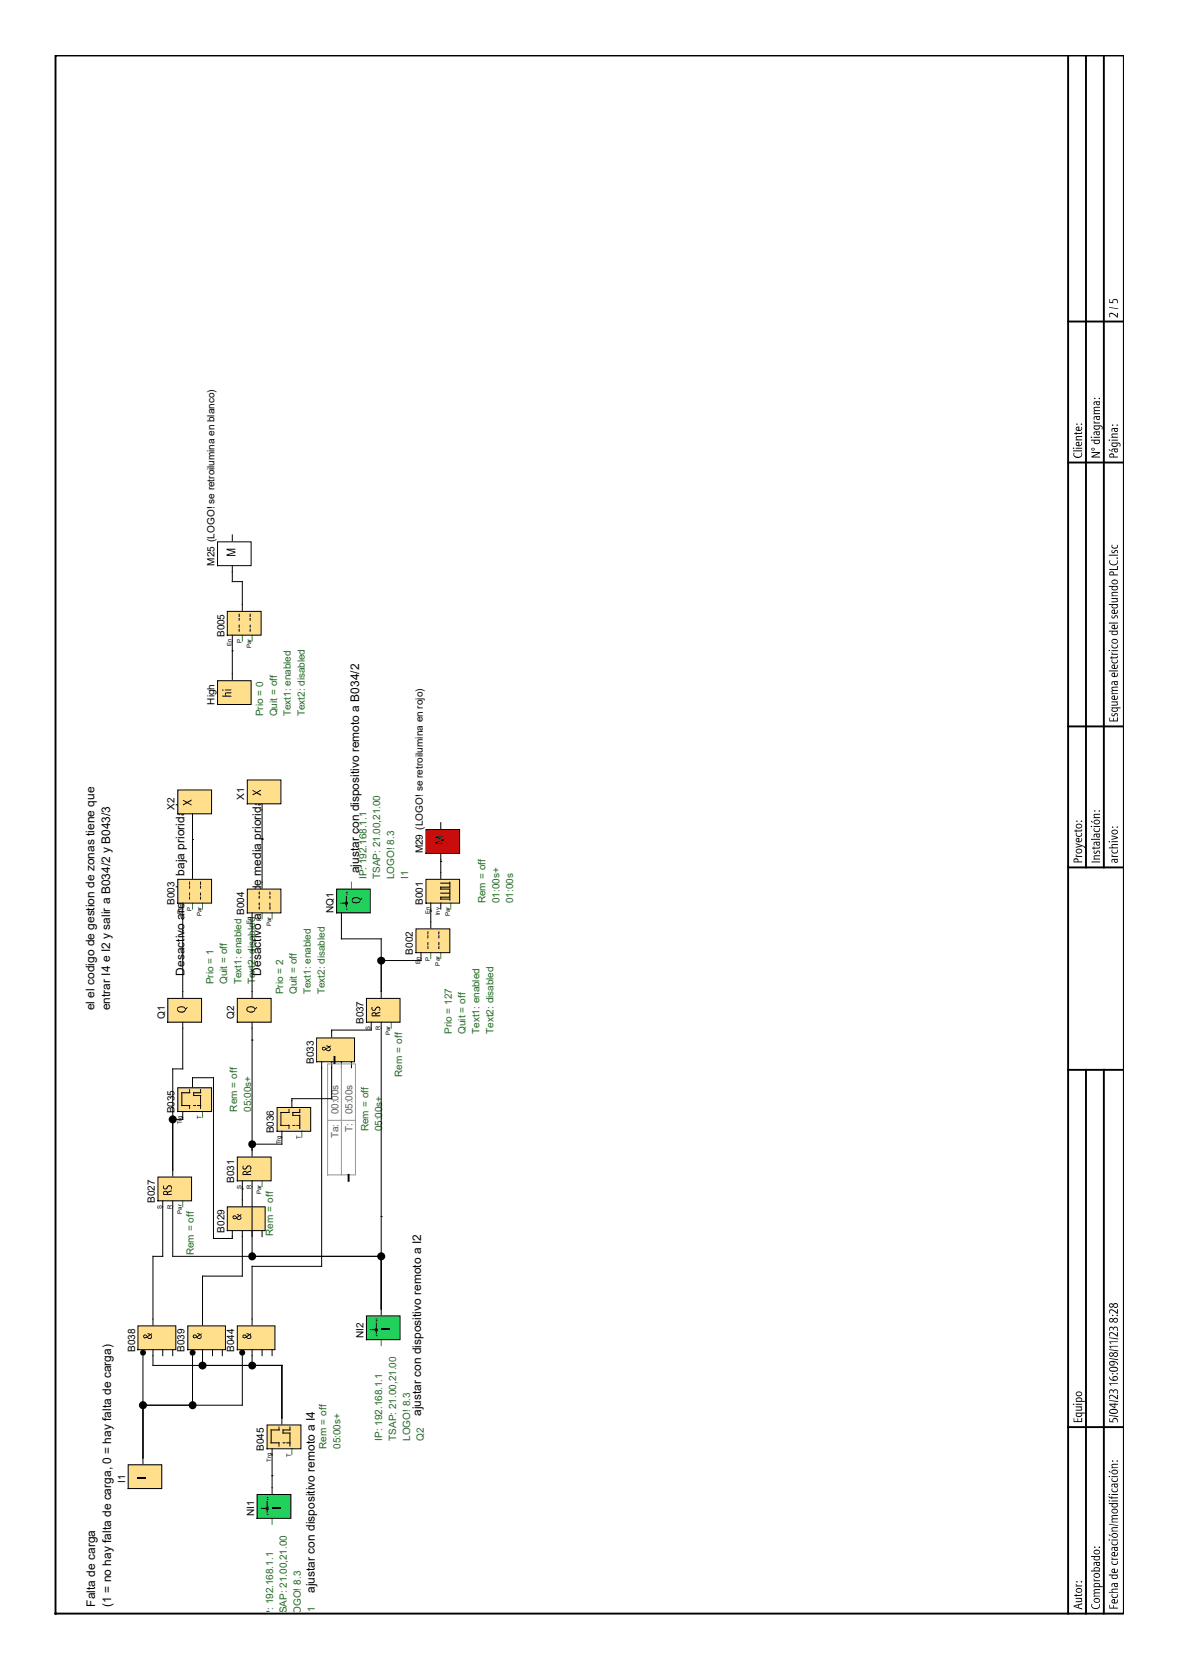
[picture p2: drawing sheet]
<svg xmlns="http://www.w3.org/2000/svg" width="210mm" height="297mm" viewBox="0 0 210 297" stroke-linecap="round" stroke-linejoin="round" font-family="sans-serif">
<path d="M9.9 9.9h189.8v276.9h-189.8zM189.8 9.9v276.9M193 9.9v144.3M196.1 9.9v144.3M189.8 57.1h9.9M189.8 82.2h9.9M189.8 129.1h9.9M189.8 154.2h9.9M189.8 190.2h9.9M193 190.2v96.6M196.1 190.2v96.6M189.8 253.7h9.9" fill="none" stroke="#000" stroke-width=".34"/>
<g fill="#000">
<path d="M197.1 55.7a1.06 1.06 0 0 1 1.4 .5v-.6h.1v.8h-.1a.97 .97 0 0 0-1.3-.5l.1 .4-.2 .1zM197.1 54.6l1.6 .2v.1l-1.6-.2zM197.1 53.2h.1v.5h.5a.49 .49 0 0 1 .6-.6 .49 .49 0 0 1 .2 .8l-.1-.1a.36 .36 0 0 0 0-.4 .36 .36 0 0 0-.5 0 .36 .36 0 0 0 0 .5l-.8-.1z"/>
<path d="M190.8 80.4l.2 .1a.55 .55 0 0 0 .1 .7 .55 .55 0 0 0 .7 0l.3-.3v-.4l.1-.1a.74 .74 0 0 1-.7 1 .74 .74 0 0 1-.7-1zM190.7 80.1h1.6v.1h-1.6zM191.1 79.6h1.2v.2h-1.2zM190.6 79.7a.15 .15 0 0 1 .3 0 .15 .15 0 0 1-.3 0zM191.2 78.6l.6-.1v.7l.3-.2v-.4h.1a.54 .54 0 0 1-.4 .7 .54 .54 0 0 1-.6-.5zM191.3 78.8v.3l.3 .1v-.5zM191.2 77.6l1.1-.1v.2h-.9l-.1 .2 .2 .2h.8v.2h-1.2v-.2h.2l-.2-.2zM190.9 77h.2v-.2h.2v.2h.8v-.2h.2l-.1 .3h-.9v.2h-.2v-.2h-.2zM191.2 75.9l.6-.1v.7l.3-.2v-.4h.1a.54 .54 0 0 1-.4 .7 .54 .54 0 0 1-.6-.6zM191.3 76.1v.3l.3 .1v-.5zM192 75.4a.15 .15 0 0 1 .3 0 .15 .15 0 0 1-.3 0zM191.2 75.4a.15 .15 0 0 1 .3 0 .15 .15 0 0 1-.3 0z"/>
<path d="M193.9 80.3h1.6v.3l-1.3 .6h1.3v.1h-1.6v-.2l1.3-.6h-1.3zM193.9 79.9a.3 .3 0 0 1 .6 0 .3 .3 0 0 1-.6 0zM194 79.8a.19 .19 0 0 0 .2 .2 .19 .19 0 0 0 .2-.2zM193.8 78.1h1.7v.2h-.2a.34 .34 0 0 1 .1 .4 .34 .34 0 0 1-.4 .2 .42 .42 0 0 1-.5 0 .42 .42 0 0 1 0-.6h-.7zM194.5 78.4a.43 .43 0 0 0 .4 .4 .43 .43 0 0 0 .4-.3l-.2-.2zM194.3 77.6h1.2v.2h-1.2zM193.8 77.7a.12 .12 0 0 1 .2 0 .12 .12 0 0 1-.2 0zM194.4 76.8l.2-.1h.9v.1h-.2a.32 .32 0 0 1 .1 .5 .32 .32 0 0 1-.5 0l-.1-.5-.3 .1v.4h-.1zM194.9 76.8a.25 .25 0 0 0 .1 .4 .25 .25 0 0 0 .3-.1l-.1-.3zM194.3 75.6h1a.48 .48 0 0 1 .6 .2 .48 .48 0 0 1-.1 .6l-.1-.1 .1-.4-.6-.1a.42 .42 0 0 1 0 .5 .42 .42 0 0 1-.5 .1l-.3-.1a.29 .29 0 0 1 .1-.5h-.2zM194.5 75.9a.39 .39 0 0 0 .3 .4 .39 .39 0 0 0 .5-.4l-.2-.1zM194.3 74.8h.1l.2 .3h.9v.2h-1.2v-.2h.2zM194.4 74.1l.2-.1h.9v.1h-.2a.32 .32 0 0 1 .1 .5 .32 .32 0 0 1-.5 0l-.1-.5-.3 .1v.3l-.1 .1zM194.9 74.1a.25 .25 0 0 0 .1 .4 .25 .25 0 0 0 .3-.1l-.1-.3zM194.4 72.4l1.1-.1v.2h-.9l-.2 .1 .2 .3h.9v.2h-.9l-.2 .1 .2 .2h.9v.2l-1.2 .1v-.3h.2l-.2-.2 .1-.2 .1-.1-.2-.2zM194.4 71.5l.2-.2h.9v.2h-.2a.32 .32 0 0 1 .1 .5 .32 .32 0 0 1-.5 0l-.1-.5-.3 .1v.3l-.1 .1zM194.9 71.5a.25 .25 0 0 0 .1 .3 .25 .25 0 0 0 .3 0l-.1-.3zM195.2 70.8a.15 .15 0 0 1 .3 0 .15 .15 0 0 1-.3 0zM194.4 70.8a.12 .12 0 0 1 .2 0 .12 .12 0 0 1-.2 0z"/>
<path d="M197.1 80.7a.46 .46 0 0 1 .6-.1 .46 .46 0 0 1 .3 .6h.6v.1h-1.5zM197.3 80.9l-.1 .3h.6l-.1-.4zM197.5 79.8l.3-.1h.8v.2h-.1a.32 .32 0 0 1 .1 .4 .32 .32 0 0 1-.5 .1l-.1-.5-.4 .1 .1 .3-.1 .1zM198.1 79.9a.25 .25 0 0 0 .1 .3 .25 .25 0 0 0 .3 0l-.2-.3zM197 79.8l.3 .2v.2l-.3-.2zM197.5 78.7h1a.48 .48 0 0 1 .5 .2 .48 .48 0 0 1 0 .5l-.1-.1v-.4l-.5-.1a.42 .42 0 0 1 0 .6 .42 .42 0 0 1-.5 0l-.3-.1a.29 .29 0 0 1 .1-.5h-.2zM197.7 78.9a.39 .39 0 0 0 .3 .4 .39 .39 0 0 0 .4-.3l-.2-.2zM197.5 78.1h1.1v.2h-1.1zM197 78.2a.12 .12 0 0 1 .2 0 .12 .12 0 0 1-.2 0zM197.5 77.1l1.1-.1v.2h-.9l-.1 .2 .2 .2h.8v.2l-1.1 .1v-.3h.2l-.2-.2zM197.5 76.2l.3-.1h.8v.1h-.1a.32 .32 0 0 1 .1 .5 .32 .32 0 0 1-.5 .1l-.1-.6-.4 .1 .1 .4-.1 .1zM198.1 76.2a.25 .25 0 0 0 .1 .4 .25 .25 0 0 0 .3-.1l-.2-.3zM198.4 75.6a.13 .13 0 0 1 .2 0 .13 .13 0 0 1-.2 0zM197.6 75.6a.12 .12 0 0 1 .2 0 .12 .12 0 0 1-.2 0z"/>
<path d="M197.1 127.6h.1v.5h.6v-.5h.1v.5h.6v-.6h.1v.7h-1.5zM197.6 126.7v.2a.19 .19 0 0 0 .2 .3 .19 .19 0 0 0 .2-.2 .34 .34 0 0 1 .5-.2 .34 .34 0 0 1 0 .5h-.1l.1-.1a.19 .19 0 0 0-.1-.3 .19 .19 0 0 0-.3 .2 .34 .34 0 0 1-.5 .2 .34 .34 0 0 1 0-.6zM197.5 125.7h1.6v.2h-.6l.1 .2a.58 .58 0 0 1-.5 .4 .58 .58 0 0 1-.6-.4l.2-.2h-.2zM197.7 126a.43 .43 0 0 0 .3 .4 .43 .43 0 0 0 .5-.2l-.2-.3h-.5zM197.5 124.7h1.1v.1h-.1a.33 .33 0 0 1 .1 .5 .33 .33 0 0 1-.4 .1h-.7v-.1h.8l.2-.1-.1-.2-.1-.2h-.8zM197.5 123.8l.6-.2v.6l.4-.1-.1-.4h.1a.56 .56 0 0 1-.3 .7 .56 .56 0 0 1-.7-.4zM197.6 123.9l.1 .3h.3v-.4zM197.5 122.2l1.1-.2v.2h-.6l-.4 .2 .2 .2h.8v.2h-.8l-.2 .2 .2 .2h.8v.2h-1.1v-.2h.2l-.2-.3 .2-.2-.2-.3zM197.5 121.2l1.1-.1v.1h-.1a.32 .32 0 0 1 .1 .5 .32 .32 0 0 1-.5 .1l-.1-.6-.4 .2 .1 .3-.1 .1zM198.1 121.2a.22 .22 0 0 0 .1 .4 .22 .22 0 0 0 .3-.2zM197.5 119.7l.6-.2v.7l.4-.2-.1-.3 .1-.1a.56 .56 0 0 1-.3 .8 .56 .56 0 0 1-.7-.5zM197.6 119.8l.1 .3 .3 .1v-.5zM197 119.2h1.6v.1h-1.6zM197.5 118.3l.6-.2v.6l.4-.1-.1-.4h.1a.56 .56 0 0 1-.3 .7 .56 .56 0 0 1-.7-.4zM197.6 118.4l.1 .3h.3v-.4zM197.6 117.2l.1 .1a.4 .4 0 0 0 .3 .5 .4 .4 0 0 0 .5-.4l-.1-.1 .1-.1a.52 .52 0 0 1-.4 .7 .52 .52 0 0 1-.5-.7zM197.2 116.8h.3v-.2h.1v.2h.8l.1-.2 .1 .1-.2 .3h-.8v.1l-.4-.1zM197.5 115.9l.3 .3h.8v.2h-1.1v-.2h.2zM197.5 115.6h1.1v.1h-1.1zM197 115.6a.12 .12 0 0 1 .2 0 .12 .12 0 0 1-.2 0zM197.6 114.6h.1a.4 .4 0 0 0 .3 .5 .4 .4 0 0 0 .5-.4l-.1-.1h.1a.52 .52 0 0 1-.4 .7 .52 .52 0 0 1-.5-.7zM197.7 113.7a.53 .53 0 0 1 .7-.1 .53 .53 0 0 1 .1 .7 .53 .53 0 0 1-.8 .1 .53 .53 0 0 1 0-.7zM197.6 113.9a.41 .41 0 0 0 .5 .4 .41 .41 0 0 0 .4-.4l-.5-.2zM197 112.1h1.6v.2h-.1l.1 .2a.6 .6 0 0 1-.5 .4 .6 .6 0 0 1-.6-.3l.2-.3h-.7zM197.7 112.4a.43 .43 0 0 0 .3 .4 .43 .43 0 0 0 .5-.3l-.2-.2h-.5zM197.5 111.2l.6-.2v.7l.4-.2-.1-.3 .1-.1a.56 .56 0 0 1-.3 .7 .56 .56 0 0 1-.7-.4zM197.6 111.3l.1 .3 .3 .1v-.5zM197 110.7h1.6v.1h-1.6zM197.6 109.3v.2a.19 .19 0 0 0 .2 .3 .19 .19 0 0 0 .2-.2 .34 .34 0 0 1 .5-.2 .34 .34 0 0 1 0 .5h-.1l.1-.1a.19 .19 0 0 0-.1-.3 .19 .19 0 0 0-.3 .2 .34 .34 0 0 1-.5 .2 .34 .34 0 0 1 0-.6zM197.5 108.5l.6-.2v.7l.4-.2-.1-.3 .1-.1a.56 .56 0 0 1-.3 .7 .56 .56 0 0 1-.7-.4zM197.6 108.6l.1 .3 .3 .1v-.5zM197 107.4h1.6v.1h-.1l.1 .2a.6 .6 0 0 1-.5 .5 .6 .6 0 0 1-.6-.4l.2-.3h-.7zM197.7 107.7a.43 .43 0 0 0 .3 .3 .43 .43 0 0 0 .5-.2l-.2-.3h-.5zM197.5 106.3h1.1v.1l-.1 .1a.33 .33 0 0 1 .1 .4 .33 .33 0 0 1-.4 .2h-.7v-.2h.8l.2-.1-.1-.2-.1-.1h-.8zM197.5 105.3l.3-.1h.8v.2h-.8l-.2 .1 .2 .3h.8v.2h-1.1v-.2h.2l-.2-.2zM197 104.1h1.6v.2h-.1l.1 .2a.6 .6 0 0 1-.5 .5 .6 .6 0 0 1-.6-.4l.2-.3h-.7zM197.7 104.4a.43 .43 0 0 0 .3 .4 .43 .43 0 0 0 .5-.2l-.2-.3h-.5zM197.7 103.1a.53 .53 0 0 1 .7 0 .53 .53 0 0 1 .1 .7 .53 .53 0 0 1-.8 0 .53 .53 0 0 1 0-.7zM197.6 103.3a.41 .41 0 0 0 .5 .4 .41 .41 0 0 0 .4-.4l-.5-.1zM197.1 101.7a.46 .46 0 0 1 .6-.1 .46 .46 0 0 1 .3 .5h.6v.2h-1.5zM197.3 101.8l-.1 .3h.6l-.1-.3zM197.1 101.1h1.4v-.5h.1v.7h-1.5zM197.1 99.6h.2a.57 .57 0 0 0 .2 .7 .57 .57 0 0 0 .8-.1l.2-.2-.1-.4h.1a.73 .73 0 0 1-.7 .9 .73 .73 0 0 1-.7-.9zM198.4 99.2a.13 .13 0 0 1 .2 0 .13 .13 0 0 1-.2 0zM197 98.6h1.6v.2h-1.6zM197.6 97.7v.2a.19 .19 0 0 0 .2 .3 .19 .19 0 0 0 .2-.2 .34 .34 0 0 1 .5-.2 .34 .34 0 0 1 0 .5h-.1l.1-.1a.19 .19 0 0 0-.1-.3 .19 .19 0 0 0-.3 .2 .34 .34 0 0 1-.5 .2 .34 .34 0 0 1 0-.6zM197.6 96.8l.1 .1a.4 .4 0 0 0 .3 .5 .4 .4 0 0 0 .5-.4l-.1-.1 .1-.1a.52 .52 0 0 1-.4 .7 .52 .52 0 0 1-.5-.7z"/>
<path d="M190.8 152.7a.46 .46 0 0 1 .6-.1 .46 .46 0 0 1 .2 .5h.7v.2h-1.5zM190.9 152.8v.3h.6l-.2-.3zM191.1 151.8h.2l.1 .3h.9v.2h-1.2v-.1l.2-.1zM191.3 151a.49 .49 0 0 1 .8 0 .49 .49 0 0 1-.3 .7h-.1a.44 .44 0 0 1-.5-.2 .44 .44 0 0 1 .1-.5zM191.3 151.2a.41 .41 0 0 0 .4 .4 .41 .41 0 0 0 .4-.4l-.4-.2zM191.1 149.9l1.6 .5v.3l-.1-.2-.3-.1-1.2 .3v-.2l1-.2-1-.3zM191.2 149l.6-.1v.7l.3-.2v-.4h.1a.54 .54 0 0 1-.4 .7 .54 .54 0 0 1-.6-.5zM191.3 149.2v.3l.3 .1v-.5zM191.2 148l.1 .1a.38 .38 0 0 0 .4 .5 .38 .38 0 0 0 .4-.5l.1-.1a.52 .52 0 0 1-.5 .8 .52 .52 0 0 1-.5-.8zM190.9 147.6h.2v-.2h.2v.2h.8v-.2l.2 .1-.1 .2-.9 .1v.2h-.2v-.2h-.2zM191.3 146.5a.49 .49 0 0 1 .8 0 .49 .49 0 0 1-.3 .8h-.1a.44 .44 0 0 1-.5-.3 .44 .44 0 0 1 .1-.5zM191.3 146.7a.41 .41 0 0 0 .4 .4 .41 .41 0 0 0 .4-.4l-.4-.1zM192 146a.15 .15 0 0 1 .3 0 .15 .15 0 0 1-.3 0zM191.2 146a.15 .15 0 0 1 .3 0 .15 .15 0 0 1-.3 0z"/>
<path d="M193.9 153.1h1.6v.2h-1.6zM194.4 152.1l1.1-.1v.2h-.9l-.2 .2 .2 .2h.9v.2h-1.2v-.2h.2l-.2-.2zM194.4 151.2h.1v.4a.32 .32 0 0 0 .4-.4 .35 .35 0 0 1 .5 .1 .35 .35 0 0 1 0 .5l-.2-.1 .1-.1a.18 .18 0 0 0-.1-.2 .18 .18 0 0 0-.2 0l-.1 .1a.34 .34 0 0 1-.5 .2 .34 .34 0 0 1 0-.5zM194.1 150.7h.2v-.2h.1v.2h.8l.1-.2h.1v.3h-1v.2h-.1v-.2h-.2zM194.4 149.7l.2-.1h.9v.2h-.2a.32 .32 0 0 1 .1 .4 .32 .32 0 0 1-.5 .1l-.1-.5-.3 .1v.3l-.1 .1zM194.9 149.8a.25 .25 0 0 0 .1 .3 .25 .25 0 0 0 .3 0l-.1-.3zM193.8 149.1h1.7v.2h-1.7zM194.4 148.3l.2-.1h.9v.1h-.2a.32 .32 0 0 1 .1 .5 .32 .32 0 0 1-.5 0l-.1-.5-.3 .1v.4h-.1zM194.9 148.3a.25 .25 0 0 0 .1 .4 .25 .25 0 0 0 .3-.1l-.1-.3zM194.4 147.2h.1a.38 .38 0 0 0 .4 .5 .38 .38 0 0 0 .3-.5h.2a.52 .52 0 0 1-.5 .7 .52 .52 0 0 1-.5-.7zM194.3 146.8h1.2v.2h-1.2zM193.8 146.9a.12 .12 0 0 1 .2 0 .12 .12 0 0 1-.2 0zM194.5 145.8a.49 .49 0 0 1 .8 0 .49 .49 0 0 1-.3 .7l-.1 .1a.44 .44 0 0 1-.5-.3 .44 .44 0 0 1 .1-.5zM194.5 146a.41 .41 0 0 0 .4 .4 .41 .41 0 0 0 .4-.4l-.4-.2zM193.8 145.8l.3 .3v.2l-.3-.3zM194.4 144.7h1.1v.1h-.9l-.2 .2 .2 .2h.9v.2l-1.2 .1v-.3h.2l-.2-.2zM195.2 144.1a.15 .15 0 0 1 .3 0 .15 .15 0 0 1-.3 0zM194.4 144.1a.12 .12 0 0 1 .2 0 .12 .12 0 0 1-.2 0z"/>
<path d="M197.5 152.8l.3-.1h.8v.1h-.1a.32 .32 0 0 1 .1 .5 .32 .32 0 0 1-.5 0l-.1-.5-.4 .1 .1 .3-.1 .1zM198.1 152.8a.25 .25 0 0 0 .1 .4 .25 .25 0 0 0 .3-.1l-.2-.3zM197.5 151.8h.1l.1 .3h.9v.2h-1.1v-.1l.2-.1zM197.6 151h.1a.38 .38 0 0 0 .4 .6 .38 .38 0 0 0 .3-.6h.1a.52 .52 0 0 1-.4 .7 .52 .52 0 0 1-.5-.7zM197.5 150.1l1.1-.1v.2h-.9l-.1 .2 .2 .2h.8v.2h-1.6v-.2h.7l-.2-.2zM197.5 149.5h1.1v.2h-1.1zM197 149.6a.12 .12 0 0 1 .2 0 .12 .12 0 0 1-.2 0zM197.5 148.5l1.1 .3v.2l-1.1 .3v-.2l1-.2-1-.3zM197.7 147.6a.49 .49 0 0 1 .8 0 .49 .49 0 0 1-.3 .7h-.2a.44 .44 0 0 1-.5-.2 .44 .44 0 0 1 .2-.5zM197.6 147.8a.41 .41 0 0 0 .5 .4 .41 .41 0 0 0 .4-.4l-.5-.2zM198.4 147a.13 .13 0 0 1 .2 0 .13 .13 0 0 1-.2 0zM197.6 147a.12 .12 0 0 1 .2 0 .12 .12 0 0 1-.2 0z"/>
<path d="M190.8 252.1h.1v.5h.5v-.5h.2v.5h.5v-.5h.2v.7h-1.5zM191.1 251.1h1.6v.1h-.6a.34 .34 0 0 1 .2 .5 .34 .34 0 0 1-.4 .2 .43 .43 0 0 1-.6-.1 .43 .43 0 0 1-.1-.5zM191.3 251.4a.43 .43 0 0 0 .4 .3 .43 .43 0 0 0 .5-.2l-.3-.3zM191.1 250h1.2v.1h-.2l.1 .6h-1.1v-.1h.9l.2-.2-.3-.3h-.8zM191.1 249.5h1.2v.2h-1.2zM190.6 249.6a.15 .15 0 0 1 .3 0 .15 .15 0 0 1-.3 0zM191.2 248.6a.55 .55 0 0 1 .6-.3 .55 .55 0 0 1 .4 .6l-.1 .1h.6v.2h-1.6v-.2h.2l-.2-.1zM191.3 248.7a.2 .2 0 0 0 0 .2 .2 .2 0 0 0 .2 .1h.4a.21 .21 0 0 0 .2-.2 .21 .21 0 0 0-.1-.2l-.3-.1zM191.2 247.6a.53 .53 0 0 1 .7-.3 .53 .53 0 0 1 .2 .8 .56 .56 0 0 1-.6 .1 .56 .56 0 0 1-.3-.6zM191.3 247.6a.41 .41 0 0 0 .4 .4 .41 .41 0 0 0 .4-.4l-.4-.1z"/>
<path d="M197.1 252.1h.1v.5h.5a.5 .5 0 0 1 .6-.6 .5 .5 0 0 1 .2 .9l-.1-.1a.36 .36 0 0 0 0-.5 .36 .36 0 0 0-.5 0 .36 .36 0 0 0 0 .5h-.8zM197.1 251.5l1.6 .2v.2l-1.6-.3zM197.2 250.5a.89 .89 0 0 1 1.4 .4 .87 .87 0 0 1-.8 .5 .87 .87 0 0 1-.7-.5zM197.2 250.7v.2a.9 .9 0 0 0 1.3 0 1.02 1.02 0 0 0-1.3-.2zM197.1 249.5h.9v-.2h.2v.2h.4v.2h-.4v.6h-.2l-.9-.6zM197.3 249.7l.7 .4v-.4zM197.1 248.8l1.6 .2v.2l-1.6-.2zM197.1 248a1.1 1.1 0 0 1 1.4 .5v-.6h.1v.8l-1-.6a.3 .3 0 0 0-.4 .1 .3 .3 0 0 0 .1 .4l-.2 .1v-.2zM197.3 247h.3l.2 .2a.43 .43 0 0 1 .6-.2 .43 .43 0 0 1 .2 .5v.2h-.2a.34 .34 0 0 0-.1-.6 .34 .34 0 0 0-.4 .5l-.2-.1a.29 .29 0 0 0-.3-.4 .29 .29 0 0 0-.1 .5l-.2 .1v-.3zM197.1 245.8h1.5v.2h-1.3l.2 .2-.1 .1zM197.1 244.7h.1l.2 .4 .4 .1a.46 .46 0 0 1 .3-.7 .46 .46 0 0 1 .5 .6 .87 .87 0 0 1-.9 .3 .87 .87 0 0 1-.6-.7zM197.8 244.9a.32 .32 0 0 0 .4 .3 .32 .32 0 0 0 .2-.4zM198.4 244.2a.13 .13 0 0 1 .2 0 .13 .13 0 0 1-.2 0zM197.6 244.2a.12 .12 0 0 1 .2 0 .12 .12 0 0 1-.2 0zM197.2 243.1a.89 .89 0 0 1 1.4 .3 .87 .87 0 0 1-.8 .5 .87 .87 0 0 1-.7-.5zM197.2 243.2v.2a.9 .9 0 0 0 1.3 0 1.02 1.02 0 0 0-1.3-.2zM197.1 242.1a.91 .91 0 0 1 1.5 .5h-.1l-.2-.4-.4-.1a.41 .41 0 0 1 0 .6 .41 .41 0 0 1-.5 0l-.3-.3zM197.3 242.2l-.1 .1a.38 .38 0 0 0 .3 .3 .38 .38 0 0 0 .4-.3 .44 .44 0 0 0-.6-.1zM197.1 241.4l1.6 .2v.2l-1.6-.3zM197.1 240.5l.5-.1 .2 .2a.43 .43 0 0 1 .6-.3 .43 .43 0 0 1 .1 .7 .43 .43 0 0 1-.7-.1 .41 .41 0 0 1-.6 .2 .41 .41 0 0 1-.1-.6zM197.2 240.8a.26 .26 0 0 0 .5 0 .26 .26 0 0 0-.5 0zM197.9 240.8a.31 .31 0 0 0 .6 0 .31 .31 0 0 0-.6 0zM197.1 239.8l1.6 .2v.2l-1.6-.3zM197.1 239.2h1.5v.2h-1.3l.2 .2-.1 .1zM197.1 238.4h1.5v.1h-1.3l.2 .3-.1 .1zM197.1 237.7l1.6 .2v.2l-1.6-.3zM197.1 236.9a1.1 1.1 0 0 1 1.4 .5v-.6h.1v.8l-1-.6a.3 .3 0 0 0-.4 .1 .3 .3 0 0 0 .1 .4h-.2v-.1zM197.3 235.8h.3l.2 .3a.43 .43 0 0 1 .6-.3 .43 .43 0 0 1 .2 .6v.2h-.2a.34 .34 0 0 0-.1-.6 .34 .34 0 0 0-.4 .4h-.2a.29 .29 0 0 0-.3-.4 .29 .29 0 0 0-.1 .5l-.2 .1v-.4zM197.1 234.4l.5-.1 .2 .2a.43 .43 0 0 1 .6-.3 .43 .43 0 0 1 .1 .7 .43 .43 0 0 1-.7-.1 .41 .41 0 0 1-.6 .2 .41 .41 0 0 1-.1-.6zM197.2 234.7a.26 .26 0 0 0 .5 0 .26 .26 0 0 0-.5 0zM197.9 234.7a.31 .31 0 0 0 .6 0 .31 .31 0 0 0-.6 0zM198.4 233.8a.13 .13 0 0 1 .2 0 .13 .13 0 0 1-.2 0zM197.6 233.8a.12 .12 0 0 1 .2 0 .12 .12 0 0 1-.2 0zM197.1 232.8a1.1 1.1 0 0 1 1.4 .5v-.6h.1v.8l-1-.6a.3 .3 0 0 0-.4 .1 .3 .3 0 0 0 .1 .4l-.2 .1v-.2zM197.1 231.8l.5-.1 .2 .2a.43 .43 0 0 1 .6-.3 .43 .43 0 0 1 .1 .7 .43 .43 0 0 1-.7-.1 .41 .41 0 0 1-.6 .2 .41 .41 0 0 1-.1-.6zM197.2 232a.26 .26 0 0 0 .5 0 .26 .26 0 0 0-.5 0zM197.9 232.1a.31 .31 0 0 0 .6 0 .31 .31 0 0 0-.6 0z"/>
<path d="M190.8 285.4l1.5-.5v.3l-.6 .1v.4l.6 .2v.2l-1.5-.5zM190.9 285.5l.7 .2v-.4zM191.1 284h1.2v.1l-.2 .1a.33 .33 0 0 1 .1 .4 .33 .33 0 0 1-.4 .2h-.7v-.2h.8l.2-.1v-.2l-.2-.1h-.8zM190.9 283.5h.2v-.2h.2v.2h.7l.1-.2h.2l-.2 .3-.8 .1v.1l-.4-.1zM191.3 282.4a.53 .53 0 0 1 .7-.1 .53 .53 0 0 1 .1 .7 .53 .53 0 0 1-.7 .1 .53 .53 0 0 1-.1-.7zM191.3 282.6a.41 .41 0 0 0 .4 .4 .41 .41 0 0 0 .4-.4l-.4-.2zM191.1 281.5l.4 .3h.8v.2h-1.2v-.1h.2zM192 281.2a.15 .15 0 0 1 .3 0 .15 .15 0 0 1-.3 0zM191.2 281.2a.15 .15 0 0 1 .3 0 .15 .15 0 0 1-.3 0z"/>
<path d="M194 285.1h.1a.57 .57 0 0 0 .3 .7 .57 .57 0 0 0 .7-.1l.2-.2-.1-.4h.2a.73 .73 0 0 1-.7 .9 .73 .73 0 0 1-.7-.9zM194.5 284.1a.53 .53 0 0 1 .7 0 .53 .53 0 0 1 .1 .7 .53 .53 0 0 1-.7 .1 .53 .53 0 0 1-.1-.8zM194.5 284.4a.41 .41 0 0 0 .4 .3 .41 .41 0 0 0 .4-.3l-.4-.2zM194.4 282.6l1.1-.2v.2h-.7l-.4 .2 .2 .2h.9v.2h-.9l-.2 .2 .2 .2h.9v.2h-1.2v-.2h.2l-.2-.3 .2-.2-.2-.3zM194.3 281.6a.57 .57 0 0 1 .7-.3 .57 .57 0 0 1 .4 .6h-.1h.6v.2l-1.6 .1v-.2h.2l-.2-.2zM194.5 281.6a.2 .2 0 0 0-.1 .2 .2 .2 0 0 0 .2 .1h.5a.21 .21 0 0 0 .2-.1 .21 .21 0 0 0-.1-.2zM194.3 280.6l.3 .3h.9v.2h-1.2v-.2h.2zM194.5 279.7a.53 .53 0 0 1 .7 0 .53 .53 0 0 1 .1 .7 .53 .53 0 0 1-.7 0 .53 .53 0 0 1-.1-.7zM194.5 279.9a.41 .41 0 0 0 .4 .4 .41 .41 0 0 0 .4-.4l-.4-.1zM193.8 279.1h.7h-.2a.58 .58 0 0 1 .5-.6 .58 .58 0 0 1 .6 .3v.2l-.1 .2h.2v.2l-1.7-.1zM194.5 278.8l-.1 .2 .2 .1h.5l.2-.2-.2-.2zM194.4 277.7l1.1-.1v.2h-.2a.32 .32 0 0 1 .1 .4 .32 .32 0 0 1-.5 .1l-.1-.5-.3 .1v.3l-.1 .1zM194.9 277.8a.22 .22 0 0 0 .1 .3 .22 .22 0 0 0 .3-.2zM193.8 276.6h1.7v.1h-.2l.1 .2a.6 .6 0 0 1-.5 .5 .6 .6 0 0 1-.6-.4l.2-.3h-.7zM194.5 276.9a.43 .43 0 0 0 .4 .4 .43 .43 0 0 0 .4-.3l-.2-.3h-.5zM194.5 275.5a.53 .53 0 0 1 .7 0 .53 .53 0 0 1 .1 .7 .53 .53 0 0 1-.7 .1 .53 .53 0 0 1-.1-.8zM194.5 275.8a.41 .41 0 0 0 .4 .3 .41 .41 0 0 0 .4-.3l-.4-.2zM195.2 275a.15 .15 0 0 1 .3 0 .15 .15 0 0 1-.3 0zM194.4 275a.15 .15 0 0 1 .3 0 .15 .15 0 0 1-.3 0z"/>
<path d="M197.1 285.2h.1v.5h.6v-.4h.1v.4h.7v.2h-1.5zM197.5 284.4l.6-.2v.7l.4-.2-.1-.3 .1-.1a.56 .56 0 0 1-.3 .7 .56 .56 0 0 1-.7-.4zM197.6 284.5l.1 .3 .3 .1v-.5zM197.6 283.3l.1 .1a.4 .4 0 0 0 .3 .5 .4 .4 0 0 0 .5-.4l-.1-.1 .1-.1a.52 .52 0 0 1-.4 .8 .52 .52 0 0 1-.5-.8zM197 283h.7a.35 .35 0 0 1-.2-.5 .35 .35 0 0 1 .5-.1h.6v.1h-.8l-.2 .1 .1 .2 .1 .2h.8v.1h-1.6zM197.5 281.5l1.1-.1v.2h-.1a.32 .32 0 0 1 .1 .4 .32 .32 0 0 1-.5 .1l-.1-.5-.4 .1 .1 .3-.1 .1zM198.1 281.6a.22 .22 0 0 0 .1 .3 .22 .22 0 0 0 .3-.2zM197 279.9h1.6v.1h-.1l.1 .2a.6 .6 0 0 1-.5 .5 .6 .6 0 0 1-.6-.4l.2-.3h-.7zM197.7 280.2a.43 .43 0 0 0 .3 .4 .43 .43 0 0 0 .5-.3l-.2-.3h-.5zM197.5 279l.6-.2v.6l.4-.1-.1-.4 .1-.1a.56 .56 0 0 1-.3 .8 .56 .56 0 0 1-.7-.4zM197.6 279.1l.1 .3h.3v-.4zM197.6 277.5h.1a.4 .4 0 0 0 .3 .5 .4 .4 0 0 0 .5-.4l-.1-.1h.1a.52 .52 0 0 1-.4 .7 .52 .52 0 0 1-.5-.7zM197.5 276.8l.3 .3h.8v.1l-1.1 .1v-.2h.2zM197.5 276l.6-.2v.7l.4-.2-.1-.3 .1-.1a.56 .56 0 0 1-.3 .8 .56 .56 0 0 1-.7-.5zM197.6 276.1l.1 .3 .3 .1v-.5zM197.5 275.1l1.1-.1v.1h-.1a.32 .32 0 0 1 .1 .5 .32 .32 0 0 1-.5 0l-.1-.5-.4 .1 .1 .3-.1 .1zM198.1 275.1a.22 .22 0 0 0 .1 .4 .22 .22 0 0 0 .3-.2zM197.6 274h.1a.4 .4 0 0 0 .3 .6 .4 .4 0 0 0 .5-.4l-.1-.2h.1a.52 .52 0 0 1-.4 .7 .52 .52 0 0 1-.5-.7zM197.5 273.6h1.1v.2h-1.1zM197 273.7a.12 .12 0 0 1 .2 0 .12 .12 0 0 1-.2 0zM197.7 272.6a.53 .53 0 0 1 .7-.1 .53 .53 0 0 1 .1 .8 .53 .53 0 0 1-.8 0 .53 .53 0 0 1 0-.7zM197.6 272.8a.41 .41 0 0 0 .5 .4 .41 .41 0 0 0 .4-.4l-.5-.1zM197 272.7l.3 .2v.1l-.3-.1zM197.5 271.6l.3-.2h.8v.2h-.8l-.2 .2 .2 .3h.8v.1h-1.1v-.1h.2l-.2-.3zM197.1 270.8l1.6 .3v.1l-1.6-.2zM197.5 269.4l1.1-.1v.2h-.6l-.4 .1 .2 .3h.8v.1h-.8l-.2 .2 .2 .3h.8v.1h-1.1v-.1h.2l-.2-.4 .2-.2-.2-.2zM197.7 268.3a.53 .53 0 0 1 .7-.1 .53 .53 0 0 1 .1 .7 .53 .53 0 0 1-.8 .1 .53 .53 0 0 1 0-.7zM197.6 268.5a.41 .41 0 0 0 .5 .4 .41 .41 0 0 0 .4-.4l-.5-.1zM197 267.2h1.6v.1h-.1l.1 .2a.6 .6 0 0 1-.5 .5 .6 .6 0 0 1-.6-.4l.2-.3h-.7zM197.7 267.5a.43 .43 0 0 0 .3 .4 .43 .43 0 0 0 .5-.3l-.2-.3h-.5zM197.5 266.7h1.1v.2h-1.1zM197 266.8a.12 .12 0 0 1 .2 0 .12 .12 0 0 1-.2 0zM197 265.9l.3 .2h.2v-.2h.1v.2h1v.2h-1v.1h-.1v-.1l-.5-.1zM197.5 265.6h1.1v.1h-1.1zM197 265.6a.12 .12 0 0 1 .2 0 .12 .12 0 0 1-.2 0zM197.6 264.5l.1 .1a.4 .4 0 0 0 .3 .5 .4 .4 0 0 0 .5-.4l-.1-.1 .1-.1a.52 .52 0 0 1-.4 .8 .52 .52 0 0 1-.5-.8zM197.5 263.8l1.1-.1v.2h-.1a.32 .32 0 0 1 .1 .4 .32 .32 0 0 1-.5 .1l-.1-.5-.4 .1 .1 .3-.1 .1zM198.1 263.9a.22 .22 0 0 0 .1 .3 .22 .22 0 0 0 .3-.2zM197.6 262.7l.1 .1a.4 .4 0 0 0 .3 .5 .4 .4 0 0 0 .5-.4l-.1-.1 .1-.1a.52 .52 0 0 1-.4 .7 .52 .52 0 0 1-.5-.7zM197.5 262.4h1.1v.2h-1.1zM197 262.5a.12 .12 0 0 1 .2 0 .12 .12 0 0 1-.2 0zM197.7 261.3a.53 .53 0 0 1 .7 0 .53 .53 0 0 1 .1 .7 .53 .53 0 0 1-.8 0 .53 .53 0 0 1 0-.7zM197.6 261.5a.41 .41 0 0 0 .5 .4 .41 .41 0 0 0 .4-.4l-.5-.1zM197 261.4l.3 .2v.2l-.3-.2zM197.5 260.3l.3-.1h.8v.1l-.8 .1-.2 .1 .2 .3h.8v.1l-1.1 .1v-.2h.2l-.2-.2zM198.4 259.7a.13 .13 0 0 1 .2 0 .13 .13 0 0 1-.2 0zM197.6 259.7a.13 .13 0 0 1 .2 0 .13 .13 0 0 1-.2 0z"/>
</g>
<path d="M29.8 177.5h6v4.2h-6z" fill="#ffde8c"/>
<path d="M31.5 179.1a.99 .99 0 0 1 1.5 .1l.3-.2 .1 .1-.3 .2a.88 .88 0 0 1-.8 .7 .88 .88 0 0 1-.8-.6zM31.6 179.3a.64 .64 0 0 0 .4 .5 .64 .64 0 0 0 .7-.1 .41 .41 0 0 0 .1-.6 .41 .41 0 0 0-.6-.1z" fill="#000"/>
<path d="M29.8 177.5h6v4.2h-6zM32.5 176.2v1.1M32.5 181.7v1.1" fill="none" stroke="#000" stroke-width=".18"/>
<path d="M42.2 177.5h6v4.2h-6z" fill="#ffde8c"/>
<path d="M43.9 179.1a1 1 0 0 1 1.4 .1l.3-.2 .1 .1-.4 .4a.82 .82 0 0 1-.8 .5 .82 .82 0 0 1-.7-.6zM44.1 179.2a.47 .47 0 0 0 .1 .6 .47 .47 0 0 0 .6 0l.1-.1a.32 .32 0 0 0 .3-.5l-.6-.2z" fill="#000"/>
<path d="M42.2 177.5h6v4.2h-6zM44.8 176.2v1.1M44.8 181.7v1.1" fill="none" stroke="#000" stroke-width=".18"/>
<path d="M28.1 209.2h5.9v4.2h-5.9z" fill="#ffde8c"/>
<path d="M29 211.8l.5-.1 .3 .2 .7-.3v.2l-.7 .3v.1h.7v.2h-1.5zM29.2 211.9l-.1 .3h.6l-.2-.3zM29 210.7l.2 .1-.1 .1a.24 .24 0 0 0 .1 .3 .24 .24 0 0 0 .4-.1 .49 .49 0 0 1 .6-.4 .49 .49 0 0 1 .3 .7h-.2a.33 .33 0 0 0-.2-.5 .33 .33 0 0 0-.4 .4 .44 .44 0 0 1-.6 0 .44 .44 0 0 1-.1-.6z" fill="#000"/>
<path d="M28.1 209.2h5.9v4.2h-5.9zM28.9 213.4v1.1M30.7 208v1M30.7 213.4v1.1" fill="none" stroke="#000" stroke-width=".18"/>
<path d="M32.5 213.4v1.1" fill="none" stroke="#393" stroke-width=".18"/>
<path d="M40.4 214.5h6.7v4.2h-6.7z" fill="#ffde8c"/>
<path d="M41.4 216.1h.4l.3 .2 .4-.2-.4-.2v-.1l.5 .2 .3-.2v.2l-.2 .1a.44 .44 0 0 1 0 .7 .44 .44 0 0 1-.7-.2 .39 .39 0 0 1-.5 .1 .39 .39 0 0 1-.1-.6zM41.5 216.2l-.1 .2 .2 .1 .4-.1-.2-.2zM42.1 216.5a.3 .3 0 0 0 .5 .1 .3 .3 0 0 0 0-.4z" fill="#000"/>
<path d="M40.4 214.5h6.7v4.2h-6.7zM41.3 218.7v1.1M43.1 213.3v1M43.1 218.7v1.1M44.8 218.7v1.1M46.6 218.7v1.1" fill="none" stroke="#000" stroke-width=".18"/>
<path d="M42.2 205.7h6v4.2h-6z" fill="#ffde8c"/>
<path d="M43.2 208.3l.3-.2 .3 .1 .1 .2 .7-.4v.2l-.7 .3v.2h.7v.2h-1.5zM43.3 208.4l-.1 .3h.6l-.1-.4zM43.1 207.2h.2a.29 .29 0 0 0 .1 .5 .29 .29 0 0 0 .4-.3 .47 .47 0 0 1 .7-.2 .47 .47 0 0 1 .1 .7h-.2a.33 .33 0 0 0-.1-.6 .33 .33 0 0 0-.5 .4 .43 .43 0 0 1-.6 .1 .43 .43 0 0 1-.1-.6z" fill="#000"/>
<path d="M32.5 182.8v7.2h-1.8v18M44.8 184.9h.1M44.8 182.8v22.7M42.2 205.7h6v4.2h-6zM43.1 211.3h.1M43.1 209.9v3.4M44.8 209.9v1" fill="none" stroke="#000" stroke-width=".18"/>
<path d="M46.6 209.9v1" fill="none" stroke="#393" stroke-width=".18"/>
<path d="M31.6 193.3h6v4.3h-6z" fill="#ffde8c"/>
<path d="M31.6 193.3h6v4.3h-6zM32.5 197.6v1.4h-1.8v9M33.7 193.7v.5h-1.4v2.3h1.4v.5M34.2 193.2v-1.6h3.7v28.5h3.4v-.3M34.4 196.5h.4M35.1 196.5h.5M35.6 193.7v.5h-1.2v.5h1.2v2.3" fill="none" stroke="#000" stroke-width=".18"/>
<path d="M36 197.6v1" fill="none" stroke="#393" stroke-width=".18"/>
<path d="M56.3 184.5h6.7v4.2h-6.7z" fill="#ffde8c"/>
<path d="M57.3 186.1h.4l.3 .3 .3-.3-.3-.1v-.2l.5 .2 .3-.2v.2l-.2 .1a.44 .44 0 0 1 0 .7 .44 .44 0 0 1-.7-.2 .38 .38 0 0 1-.5 .1 .38 .38 0 0 1-.1-.6zM57.4 186.3l-.1 .1 .2 .2 .3-.2-.2-.2zM58 186.5a.3 .3 0 0 0 .4 .2 .3 .3 0 0 0 .1-.5z" fill="#000"/>
<path d="M56.3 184.5h6.7v4.2h-6.7zM57.1 188.7v1.1M58.9 183.3v1M58.9 188.7v1.1M60.7 188.7v1.1M62.4 188.7v1.1" fill="none" stroke="#000" stroke-width=".18"/>
<path d="M49.2 196.8h6v4.3h-6z" fill="#ffde8c"/>
<path d="M49.2 196.8h6v4.3h-6zM51.4 197.2v.5h-1.5v2.3h1.5v.6M53.3 197.2v.5h-1.3v.5h1.3v2.4M58.9 189.8v5.5h-7v1.4M50.1 201.1v2.3h-5.3v1M52 200h.4M52.7 200h.6" fill="none" stroke="#000" stroke-width=".18"/>
<path d="M53.6 201.1v1" fill="none" stroke="#393" stroke-width=".18"/>
<path d="M58.2 189.1h5v19.7h-5zM58.2 199.1h5M60.7 189.1v19.7" fill="none" stroke="#969696" stroke-width=".18"/>
<path d="M59.4 187.9v1M61.9 208.8v1.1" fill="none" stroke="#000" stroke-width=".34"/>
<path d="M65.1 177.5h6v4.2h-6z" fill="#ffde8c"/>
<path d="M66.1 180l.5-.1 .2 .3 .8-.4v.2l-.7 .3v.2h.7v.1h-1.6zM66.2 180.2v.3h.5l-.1-.4zM66.1 179h.2l-.1 .2a.24 .24 0 0 0 .1 .3 .24 .24 0 0 0 .3-.1 .49 .49 0 0 1 .6-.5 .49 .49 0 0 1 .3 .8l-.1-.1a.33 .33 0 0 0-.3-.5 .33 .33 0 0 0-.3 .4 .44 .44 0 0 1-.6 .1 .44 .44 0 0 1-.1-.6z" fill="#000"/>
<path d="M65.1 177.5h6v4.2h-6zM67.7 176.2v1.1M66 181.7v1.4h-7.1v.2M67.7 181.7v1.1" fill="none" stroke="#000" stroke-width=".18"/>
<path d="M69.5 181.7v1.1" fill="none" stroke="#393" stroke-width=".18"/>
<path d="M24.5 235.7h6.7v4.2h-6.7z" fill="#ffde8c"/>
<g fill="#000">
<path d="M25.5 237.3l.4-.1 .3 .3 .4-.3-.4-.1v-.1l.5 .2 .3-.3v.3h-.2a.44 .44 0 0 1 0 .7 .44 .44 0 0 1-.6-.2 .39 .39 0 0 1-.6 .1 .39 .39 0 0 1-.1-.5zM25.7 237.4l-.1 .1 .1 .2 .4-.1-.1-.2zM26.2 237.7a.3 .3 0 0 0 .5 .1 .3 .3 0 0 0 0-.5z"/>
<circle cx="25.4" cy="240.4" r=".53"/>
</g>
<path d="M24.5 235.7h6.7v4.2h-6.7zM27.2 234.4v1.1M27.2 239.9v1.1M28.9 239.9v1.1M30.7 239.9v1.1" fill="none" stroke="#000" stroke-width=".18"/>
<path d="M33.4 235.7h6.6v4.2h-6.6z" fill="#ffde8c"/>
<g fill="#000">
<path d="M34.3 237.3l.5-.1 .2 .3 .4-.3-.4-.1v-.1l.6 .2 .2-.3v.3h-.2a.44 .44 0 0 1 0 .7 .44 .44 0 0 1-.6-.2 .39 .39 0 0 1-.6 .1 .39 .39 0 0 1-.1-.5zM34.5 237.4v.3l.4-.1-.1-.2zM35.1 237.7a.3 .3 0 0 0 .4 .1 .3 .3 0 0 0 .1-.5z"/>
<circle cx="34.2" cy="240.4" r=".53"/>
</g>
<path d="M33.4 235.7h6.6v4.2h-6.6zM36 234.4v1.1M36 239.9v1.1M37.8 239.9v1.1M39.5 239.9v1.1" fill="none" stroke="#000" stroke-width=".18"/>
<path d="M42.2 235.7h6.7v4.2h-6.7z" fill="#ffde8c"/>
<g fill="#000">
<path d="M43.2 237.3l.4-.1 .2 .3 .4-.3-.4-.1v-.1l.6 .2 .2-.3-.1 .3a.44 .44 0 0 1 0 .7 .44 .44 0 0 1-.7-.2 .39 .39 0 0 1-.5 .1 .39 .39 0 0 1-.1-.5zM43.3 237.4v.3l.4-.1-.1-.2zM43.9 237.7a.3 .3 0 0 0 .5 .1 .3 .3 0 0 0 0-.5z"/>
<circle cx="43" cy="240.4" r=".53"/>
</g>
<path d="M57.1 189.8v35.3h-12.3v10.4M28.9 214.5v8.8h-1.7v11.1M43.1 219.8v7h-7.1v7.6M42.2 235.7h6.7v4.2h-6.7zM44.8 239.9v1.1M46.6 239.9v1.1M48.3 239.9v1.1" fill="none" stroke="#000" stroke-width=".18"/>
<path d="M47.5 253.3h6v4.2h-6z" fill="#ffde8c"/>
<path d="M27.2 241v1.7h22.9v10.4M36 241v1.7M44.8 241v1.7M47.5 253.3h6v4.2h-6zM48.3 257.5v1.1M49.6 253.7v.5h-1.4v2.3h1.4v.5M50.3 256.5h.3M51 256.5h.5M51.5 253.7v.5h-1.2v.5h1.2v2.3" fill="none" stroke="#000" stroke-width=".18"/>
<path d="M51.9 257.5v1.1" fill="none" stroke="#393" stroke-width=".18"/>
<path d="M45.7 265.6h6v4.3h-6z" fill="#20d15c"/>
<path d="M45.7 265.6h6v4.3h-6zM46.4 268.1h.1M46.7 268.1h.4M47.3 267.9v.4M47.5 269.2h.1M47.5 266.5h.1M47.5 266.2h.1M47.5 266.9v1.9M47.6 267.9v.4M48.3 264.4v1.1" fill="none" stroke="#000" stroke-width=".18"/>
<path d="M48.4 267.9h1.5v.2h-1.5z" fill="#000"/>
<path d="M48.3 269.9v1" fill="none" stroke="#393" stroke-width=".18"/>
<path d="M65.1 233.9h6v4.2h-6z" fill="#20d15c"/>
<path d="M65.1 233.9h6v4.2h-6zM65.8 236.3h.1M66.2 236.3h.3M66.7 236.2v.4M66.8 237.4h.1M66.8 234.8h.1M66.8 234.4h.1M66.8 235.1v2M67 236.2v.4M67.7 232.7v1" fill="none" stroke="#000" stroke-width=".18"/>
<path d="M67.8 236.2h1.5v.2h-1.5z" fill="#000"/>
<path d="M67.7 238.1v1.1" fill="none" stroke="#393" stroke-width=".18"/>
<path d="M59.8 158h6v4.3h-6z" fill="#20d15c"/>
<path d="M59.8 158h6v4.3h-6zM61.6 158.9h.1M61.6 158.6h.1M61.6 159.3v1.9M60.5 160.5h.1M60.7 162.3v4.6h7v9.3M60.9 160.5h.3M61.4 160.4v.3M61.6 161.6h.1M61.7 160.4v.3" fill="none" stroke="#000" stroke-width=".18"/>
<path d="M62.6 159.7a1.03 1.03 0 0 1 1.4 .1l.3-.2 .1 .1-.2 .2a.95 .95 0 0 1-1.7 .3zM62.7 159.9a.57 .57 0 0 0 .3 .5 .57 .57 0 0 0 .6-.1 .32 .32 0 0 0 .3-.4 .93 .93 0 0 0-1.2 0z" fill="#000"/>
<path d="M62.4 156.8v1.1" fill="none" stroke="#393" stroke-width=".18"/>
<path d="M22.8 260.3h5.9v4.3h-5.9z" fill="#ffde8c"/>
<path d="M24.4 262.6h1.6v.2h-1.6z" fill="#000"/>
<path d="M25.4 249.8h.1M25.4 241v19.2M34.2 241v8.8M43.1 241v8.8h-17.7M22.8 260.3h5.9v4.3h-5.9z" fill="none" stroke="#000" stroke-width=".18"/>
<path d="M75.7 147.4h6v4.3h-6z" fill="#f00"/>
<path d="M77.3 148.7h1.6v.1h-1.3l1.3 .4v.2l-1.3 .4h1.3v.1h-1.6v-.2l1.4-.4-1.4-.4z" fill="#000"/>
<path d="M75.7 147.4h6v4.3h-6zM78.3 146.2v1.1M78.3 151.7v1" fill="none" stroke="#000" stroke-width=".18"/>
<path d="M75.7 156.3h6v4.2h-6z" fill="#ffde8c"/>
<path d="M75.7 156.3h6v4.2h-6zM78.3 153.1h.1M78.3 152.7v3.4M78.3 158.7h1.6M78.3 157h1.6M79.9 156.8v.9h-1.6v.3h1.6v1.5h-1.6v.3h1.6v.2M76.5 160.5v1.1M78.3 160.5v1.1" fill="none" stroke="#000" stroke-width=".18"/>
<path d="M80.1 160.5v1.1" fill="none" stroke="#393" stroke-width=".18"/>
<path d="M73.9 165.1h6v4.2h-6z" fill="#ffde8c"/>
<path d="M73.9 165.1h6v4.2h-6zM74.8 169.3v1.1M76 165.7v.3M76 166.3v.4M76 167.6v.3M76 168.3v.3M76.5 163.9v1M78 165.7v.3M78 166.3v.4M78 167.6v.3M78 168.3v.3" fill="none" stroke="#000" stroke-width=".18"/>
<path d="M76.5 169.3v1.1M78.3 169.3v1.1" fill="none" stroke="#393" stroke-width=".18"/>
<path d="M31.6 156.3h6v4.2h-6z" fill="#ffde8c"/>
<path d="M31.6 156.3h6v4.2h-6zM33.7 156.8v.4M33.7 157.5v.4M33.7 158.7v.4M33.7 159.5v.3M34.2 155.1v1M35.6 156.8v.4M35.6 157.5v.4M35.6 158.7v.4M35.6 159.5v.3M32.5 165.4h.1M32.5 160.5v15.7" fill="none" stroke="#000" stroke-width=".18"/>
<path d="M34.2 160.5v1.1M36 160.5v1.1" fill="none" stroke="#393" stroke-width=".18"/>
<path d="M43.9 158h6v4.3h-6z" fill="#ffde8c"/>
<path d="M43.9 158h6v4.3h-6zM46.1 158.6v.3M46.1 159.3v.3M46.6 156.8v1.1M48 158.6v.3M48 159.3v.3M44.8 169h.1M44.8 162.3v13.9M46.1 160.5v.4M46.1 161.2v.4M48 160.5v.4M48 161.2v.4" fill="none" stroke="#000" stroke-width=".18"/>
<path d="M46.6 162.3v1M48.3 162.3v1" fill="none" stroke="#393" stroke-width=".18"/>
<path d="M38.7 96.3h5.9v4.2h-5.9z" fill="#fff"/>
<path d="M40.3 97.5h1.5v.2h-1.2l1.2 .3v.3l-1.2 .3h1.2v.2h-1.5v-.2l1.4-.5-1.4-.4z" fill="#000"/>
<path d="M38.7 96.3h5.9v4.2h-5.9zM41.3 95.1v1M41.3 100.5v1.1" fill="none" stroke="#000" stroke-width=".18"/>
<path d="M38.7 121h5.9v4.2h-5.9z" fill="#ffde8c"/>
<path d="M39.5 123.7h.6a.31 .31 0 0 1-.1-.4 .31 .31 0 0 1 .3-.2h.8v.1h-.9l-.1 .2 .2 .3h.8v.1h-1.6zM40 122.6h1.1v.1h-1.1zM39.5 122.7a.12 .12 0 0 1 .2 0 .12 .12 0 0 1-.2 0z" fill="#000"/>
<path d="M41.3 119.8v1M38.7 121h5.9v4.2h-5.9z" fill="none" stroke="#000" stroke-width=".18"/>
<path d="M40.4 108.7h6v4.2h-6z" fill="#ffde8c"/>
<g fill="none" stroke="#000" stroke-width=".18">
<path d="M40.4 108.7h6v4.2h-6zM41.3 115.7h.1M41.3 101.6v1.8h1.8v5.1M41.3 112.9v6.9M42.5 109.2v.4M42.5 109.9v.3M42.5 111.1v.4M42.5 111.8v.4M44.4 109.2v.4M44.4 109.9v.3M44.4 111.1v.4M44.4 111.8v.4"/>
<path d="M74.8 170.4v.3h-7.1v5.5M76.5 161.9h.1M76.5 161.6v2.3M67.7 182.8v49.9M30.7 214.5v8.8h37M44.8 210.9v12.4M67.7 216.2h.1M48.3 258.6v5.8M48.3 262.3h.1"/>
</g>
<path d="M43.1 112.9v1.1M44.8 112.9v1.1" fill="none" stroke="#393" stroke-width=".18"/>
<path d="M43.9 138.6h6v4.3h-6z" fill="#ffde8c"/>
<path d="M44.9 140.4l.7 .4 .8-.5v.2l-.6 .4 .6 .3v.2l-.8-.4-.7 .4v-.2l.6-.3-.6-.4z" fill="#000"/>
<path d="M43.9 138.6h6v4.3h-6zM46.6 149.2h.1M46.6 142.9v13.9" fill="none" stroke="#000" stroke-width=".18"/>
<path d="M31.6 140.4h6v4.3h-6z" fill="#ffde8c"/>
<g fill="#000">
<path d="M32.5 142.2l.8 .3 .7-.4v.2l-.6 .4 .6 .3v.2l-.7-.5-.8 .5v-.2l.6-.3-.6-.4z"/>
<circle cx="67.7" cy="170.8" r=".71"/>
<circle cx="30.7" cy="199" r=".72"/>
<circle cx="44.8" cy="203.4" r=".7"/>
<circle cx="44.8" cy="223.3" r=".71"/>
<circle cx="67.7" cy="223.3" r=".72"/>
<circle cx="25.4" cy="249.8" r=".72"/>
<circle cx="34.2" cy="249.8" r=".71"/>
<circle cx="36" cy="242.7" r=".71"/>
<circle cx="44.8" cy="242.7" r=".7"/>
</g>
<path d="M31.6 140.4h6v4.3h-6zM34.2 149.2h.1M34.2 144.7v10.4" fill="none" stroke="#000" stroke-width=".18"/>
<g font-size="2.1">
<text x="63.8" y="155.2" transform="rotate(-90 63.8 155.2)">ajustar con dispositivo remoto a B034/2</text>
<text x="32.8" y="173.4" transform="rotate(-90 32.8 173.4)">Desactivo area de baja prioridad</text>
<text x="46.4" y="173.4" transform="rotate(-90 46.4 173.4)">Desactivo area de media prioridad</text>
<text x="16.8" y="179.6" transform="rotate(-90 16.8 179.6)">el el codigo de gestion de zonas tiene que</text>
<text x="19.6" y="179.6" transform="rotate(-90 19.6 179.6)">entrar I4 e I2 y salir a B034/2 y B043/3</text>
<text x="74.8" y="251.7" transform="rotate(-90 74.8 251.7)">ajustar con dispositivo remoto a I2</text>
<text x="16.9" y="285.6" transform="rotate(-90 16.9 285.6)">Falta de carga</text>
<text x="19.8" y="285.6" transform="rotate(-90 19.8 285.6)">(1 = no hay falta de carga, 0 = hay falta de carga)</text>
<text x="55.9" y="283.1" transform="rotate(-90 55.9 283.1)">ajustar con dispositivo remoto a I4</text>
</g>
<g font-size="1.8">
<text x="38.1" y="100.5" transform="rotate(-90 38.1 100.5)">M25 (LOGO! se retroilumina en blanco)</text>
<text x="39.9" y="113.2" transform="rotate(-90 39.9 113.2)">B005</text>
<text x="38.1" y="125.2" transform="rotate(-90 38.1 125.2)">High</text>
<text x="31" y="143.9" transform="rotate(-90 31 143.9)">X2</text>
<text x="43.4" y="142.2" transform="rotate(-90 43.4 142.2)">X1</text>
<text x="75.1" y="151.7" transform="rotate(-90 75.1 151.7)">M29 (LOGO! se retroilumina en rojo)</text>
<text x="31" y="160.9" transform="rotate(-90 31 160.9)">B003</text>
<text x="75.1" y="160.9" transform="rotate(-90 75.1 160.9)">B001</text>
<text x="43.4" y="162.6" transform="rotate(-90 43.4 162.6)">B004</text>
<text x="59.3" y="162.3" transform="rotate(-90 59.3 162.3)">NQ1</text>
<text x="73.4" y="169.7" transform="rotate(-90 73.4 169.7)">B002</text>
<text x="29.3" y="181.1" transform="rotate(-90 29.3 181.1)">Q1</text>
<text x="41.6" y="181.1" transform="rotate(-90 41.6 181.1)">Q2</text>
<text x="64.6" y="182" transform="rotate(-90 64.6 182)">B037</text>
<text x="55.8" y="189.1" transform="rotate(-90 55.8 189.1)">B033</text>
<text x="31" y="197.9" transform="rotate(-90 31 197.9)">B035</text>
<text x="48.7" y="201.4" transform="rotate(-90 48.7 201.4)">B036</text>
<text x="27.5" y="213.8" transform="rotate(-90 27.5 213.8)">B027</text>
<text x="41.6" y="210.3" transform="rotate(-90 41.6 210.3)">B031</text>
<text x="39.9" y="219.1" transform="rotate(-90 39.9 219.1)">B029</text>
<text x="64.6" y="237.8" transform="rotate(-90 64.6 237.8)">NI2</text>
<text x="24" y="240.2" transform="rotate(-90 24 240.2)">B038</text>
<text x="32.8" y="240.2" transform="rotate(-90 32.8 240.2)">B039</text>
<text x="41.6" y="240.2" transform="rotate(-90 41.6 240.2)">B044</text>
<text x="46.9" y="257.9" transform="rotate(-90 46.9 257.9)">B045</text>
<text x="22.2" y="263.5" transform="rotate(-90 22.2 263.5)">I1</text>
<text x="45.2" y="269.5" transform="rotate(-90 45.2 269.5)">NI1</text>
</g>
<g font-size="1.8" fill="#236b23">
<text x="46.7" y="127.3" transform="rotate(-90 46.7 127.3)">Prio = 0</text>
<text x="49.2" y="127.3" transform="rotate(-90 49.2 127.3)">Quit = off</text>
<text x="51.7" y="127.3" transform="rotate(-90 51.7 127.3)">Text1: enabled</text>
<text x="54.1" y="127.3" transform="rotate(-90 54.1 127.3)">Text2: disabled</text>
<text x="65.1" y="156.3" transform="rotate(-90 65.1 156.3)">IP: 192.168.1.1</text>
<text x="67.6" y="156.3" transform="rotate(-90 67.6 156.3)">TSAP: 21.00,21.00</text>
<text x="70" y="156.3" transform="rotate(-90 70 156.3)">LOGO! 8.3</text>
<text x="72.5" y="156.3" transform="rotate(-90 72.5 156.3)">I1</text>
<text x="86.3" y="160.5" transform="rotate(-90 86.3 160.5)">Rem = off</text>
<text x="88.7" y="160.5" transform="rotate(-90 88.7 160.5)">01:00s+</text>
<text x="91.2" y="160.5" transform="rotate(-90 91.2 160.5)">01:00s</text>
<text x="37.9" y="175" transform="rotate(-90 37.9 175)">Prio = 1</text>
<text x="40.4" y="175" transform="rotate(-90 40.4 175)">Quit = off</text>
<text x="42.9" y="175" transform="rotate(-90 42.9 175)">Text1: enabled</text>
<text x="45.3" y="175" transform="rotate(-90 45.3 175)">Text2: disabled</text>
<text x="50.3" y="176.7" transform="rotate(-90 50.3 176.7)">Prio = 2</text>
<text x="52.7" y="176.7" transform="rotate(-90 52.7 176.7)">Quit = off</text>
<text x="55.2" y="176.7" transform="rotate(-90 55.2 176.7)">Text1: enabled</text>
<text x="57.7" y="176.7" transform="rotate(-90 57.7 176.7)">Text2: disabled</text>
<text x="80.3" y="183.8" transform="rotate(-90 80.3 183.8)">Prio = 127</text>
<text x="82.7" y="183.8" transform="rotate(-90 82.7 183.8)">Quit = off</text>
<text x="85.2" y="183.8" transform="rotate(-90 85.2 183.8)">Text1: enabled</text>
<text x="87.7" y="183.8" transform="rotate(-90 87.7 183.8)">Text2: disabled</text>
<text x="71.5" y="191.4" transform="rotate(-90 71.5 191.4)">Rem = off</text>
<text x="42.2" y="197.6" transform="rotate(-90 42.2 197.6)">Rem = off</text>
<text x="44.6" y="197.6" transform="rotate(-90 44.6 197.6)">05:00s+</text>
<text x="65.4" y="201.1" transform="rotate(-90 65.4 201.1)">Rem = off</text>
<text x="67.9" y="201.1" transform="rotate(-90 67.9 201.1)">05:00s+</text>
<text x="48.5" y="219.6" transform="rotate(-90 48.5 219.6)">Rem = off</text>
<text x="34.4" y="223.1" transform="rotate(-90 34.4 223.1)">Rem = off</text>
<text x="58" y="257.5" transform="rotate(-90 58 257.5)">Rem = off</text>
<text x="60.5" y="257.5" transform="rotate(-90 60.5 257.5)">05:00s+</text>
<text x="67.9" y="256.1" transform="rotate(-90 67.9 256.1)">IP: 192.168.1.1</text>
<text x="70.4" y="256.1" transform="rotate(-90 70.4 256.1)">TSAP: 21.00,21.00</text>
<text x="72.9" y="256.1" transform="rotate(-90 72.9 256.1)">LOGO! 8.3</text>
<text x="75.3" y="256.1" transform="rotate(-90 75.3 256.1)">Q2</text>
<text x="48.5" y="287.9" transform="rotate(-90 48.5 287.9)">IP: 192.168.1.1</text>
<text x="51" y="287.9" transform="rotate(-90 51 287.9)">TSAP: 21.00,21.00</text>
<text x="53.5" y="287.9" transform="rotate(-90 53.5 287.9)">LOGO! 8.3</text>
<text x="55.9" y="287.9" transform="rotate(-90 55.9 287.9)">Q1</text>
</g>
<g font-size="1.8" fill="#2341b9">
<text x="60.2" y="202.3" transform="rotate(-90 60.2 202.3)">Ta:</text>
<text x="60.2" y="198.1" transform="rotate(-90 60.2 198.1)">00:00s</text>
<text x="62.6" y="201.3" transform="rotate(-90 62.6 201.3)">T:</text>
<text x="62.6" y="198.1" transform="rotate(-90 62.6 198.1)">05:00s</text>
</g>
<g font-size="1.1">
<text x="41.1" y="114.8" transform="rotate(-90 41.1 114.8)">En</text>
<text x="42.9" y="114.3" transform="rotate(-90 42.9 114.3)">P</text>
<text x="44.6" y="115.2" transform="rotate(-90 44.6 115.2)">Par</text>
<text x="34" y="161.9" transform="rotate(-90 34 161.9)">P</text>
<text x="32.3" y="162.5" transform="rotate(-90 32.3 162.5)">En</text>
<text x="35.8" y="162.8" transform="rotate(-90 35.8 162.8)">Par</text>
<text x="44.6" y="164.2" transform="rotate(-90 44.6 164.2)">En</text>
<text x="46.4" y="163.7" transform="rotate(-90 46.4 163.7)">P</text>
<text x="48.2" y="164.6" transform="rotate(-90 48.2 164.6)">Par</text>
<text x="76.4" y="162.5" transform="rotate(-90 76.4 162.5)">En</text>
<text x="78.1" y="162.6" transform="rotate(-90 78.1 162.6)">Inv</text>
<text x="79.9" y="162.8" transform="rotate(-90 79.9 162.8)">Par</text>
<text x="74.6" y="171.3" transform="rotate(-90 74.6 171.3)">En</text>
<text x="76.4" y="170.7" transform="rotate(-90 76.4 170.7)">P</text>
<text x="78.1" y="171.6" transform="rotate(-90 78.1 171.6)">Par</text>
<text x="65.8" y="183.1" transform="rotate(-90 65.8 183.1)">S</text>
<text x="67.6" y="183.1" transform="rotate(-90 67.6 183.1)">R</text>
<text x="69.3" y="184" transform="rotate(-90 69.3 184)">Par</text>
<text x="32.3" y="199.8" transform="rotate(-90 32.3 199.8)">Trg</text>
<text x="35.8" y="199" transform="rotate(-90 35.8 199)">T</text>
<text x="49.9" y="203.4" transform="rotate(-90 49.9 203.4)">Trg</text>
<text x="53.5" y="202.5" transform="rotate(-90 53.5 202.5)">T</text>
<text x="28.7" y="214.8" transform="rotate(-90 28.7 214.8)">S</text>
<text x="30.5" y="214.8" transform="rotate(-90 30.5 214.8)">R</text>
<text x="32.3" y="215.7" transform="rotate(-90 32.3 215.7)">Par</text>
<text x="42.9" y="211.3" transform="rotate(-90 42.9 211.3)">S</text>
<text x="44.6" y="211.3" transform="rotate(-90 44.6 211.3)">R</text>
<text x="46.4" y="212.2" transform="rotate(-90 46.4 212.2)">Par</text>
<text x="48.2" y="259.8" transform="rotate(-90 48.2 259.8)">Trg</text>
<text x="51.7" y="258.9" transform="rotate(-90 51.7 258.9)">T</text>
</g>
</svg>
